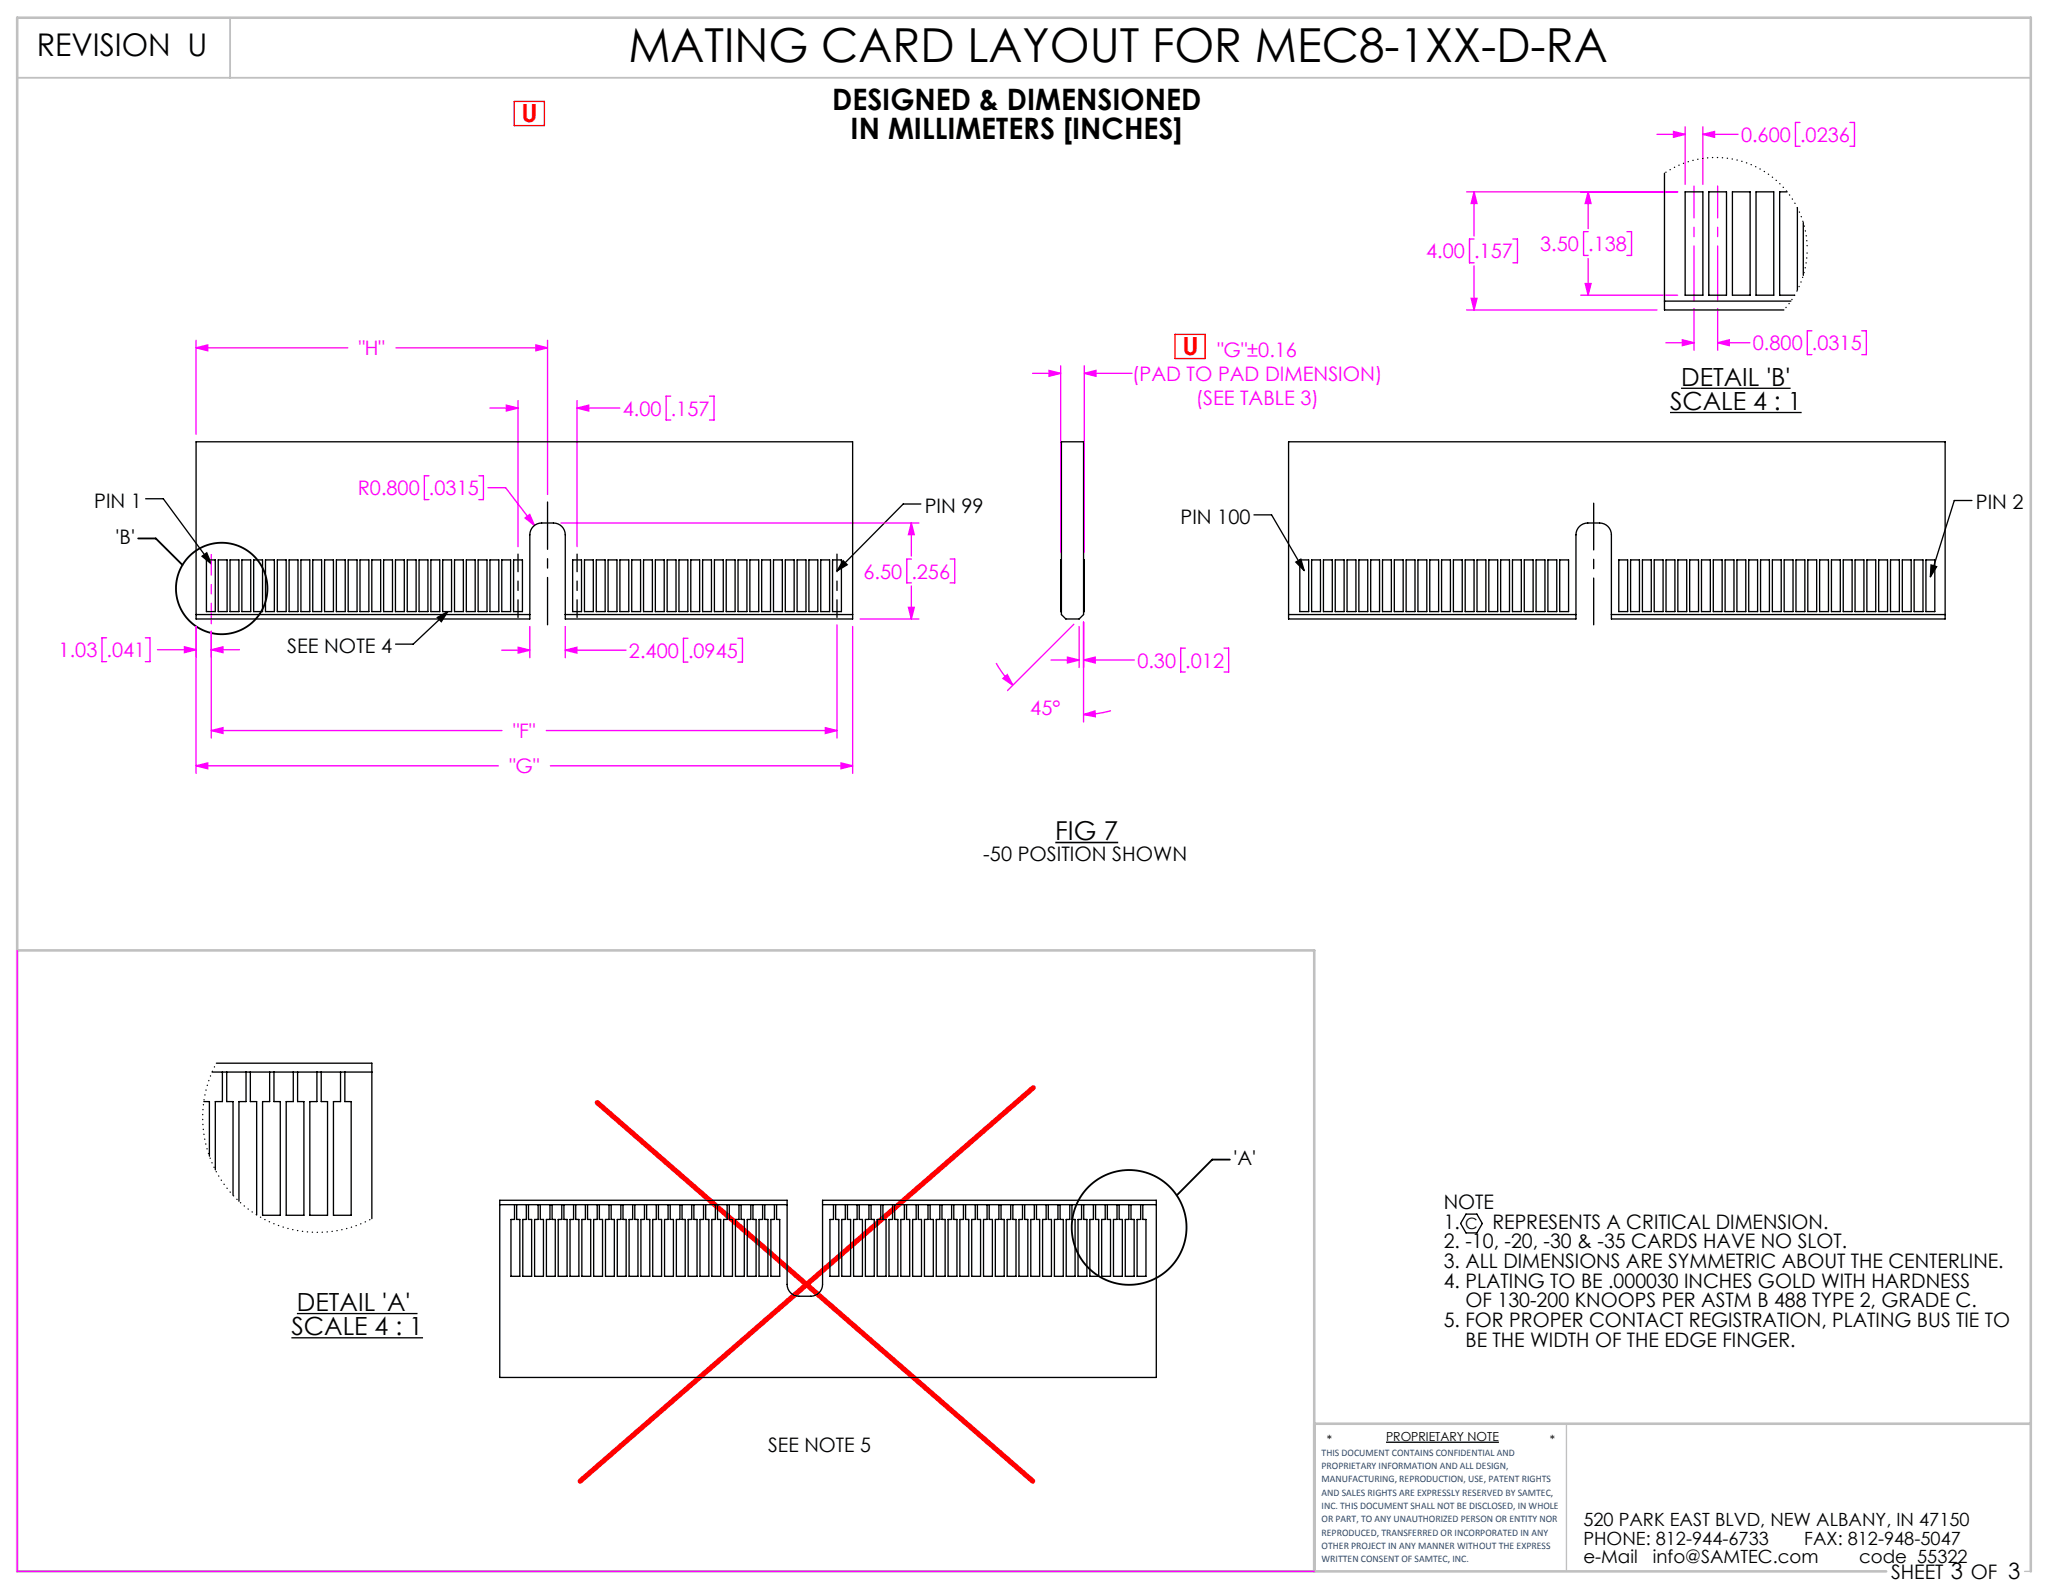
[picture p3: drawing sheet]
<svg xmlns="http://www.w3.org/2000/svg" width="279mm" height="216mm" viewBox="0 0 279 216" stroke-linecap="round" stroke-linejoin="round" font-family="sans-serif">
<g fill="none" stroke="#000" stroke-width=".18">
<path d="M226.2 55.9h17.8M227.7 52.6h14.8M19.7 67.6h2.4l6.5 8.8M27.4 75.3l.6-.4 .6 1.5zM114.2 75.9l.5 .6-1.3 .8zM124.7 68.3h-2.4l-8.9 9M169.8 69.7h2.4l4.4 7.6M175.5 76.1l.7-.4 .4 1.6zM261.5 76.5l.8 .3-.9 1.3zM267.1 67.8h-2.4l-3.3 10.3M59.2 83.6l1.4-.8-.8 1.4zM60.6 82.8l-4.6 4.4h-2.4"/>
<path d="M40.2 177.9h16.3M198.5 164.4h1.5l.8 1.3-.8 1.3h-1.5l-.7-1.3zM39.5 181.2h17.8M187.7 195.3h15.3"/>
</g>
<path d="M275 93.7v26.2M212.2 192.8v20M274.2 212.8h.8" fill="none" stroke="#c0c0c0" stroke-width=".18"/>
<path d="M2.3 10.5h272.7M31.2 2.4v8.1" fill="none" stroke="#c0c0c0" stroke-width=".25"/>
<path d="M2.3 128.7h175.7v84.1M178 192.8h97M255.5 212.8h-253.2v-210.4h272.7v210.4" fill="none" stroke="#c0c0c0" stroke-width=".35"/>
<g fill="none" stroke="#f0f" stroke-width=".18">
<path d="M224.4 18.2h3.8M226.7 17.8l1.5 .4-1.5 .4zM228.2 17.2v7.8M230.6 18.2l1.6-.4v.8zM230.6 17.2v7.8M230.6 18.2h4.8M243.8 16.6h-.6v3.2h.6M250.5 16.6h.7v3.2h-.7M198.6 26h28.6M199.6 26l.4 1.6h-.8zM199.6 32.4h-.6v3.2h.6M199.6 26v6"/>
<path d="M199.6 36v6M204.9 32.4h.6v3.2h-.6M214.1 40h13.1M214.7 38.4h.8l-.4 1.6zM215.1 26l.4 1.6h-.8zM215.1 31.4h-.6v3.2h.6M215.1 26v5M215.1 35v5M220.3 31.4h.7v3.2h-.7M26.6 47.1l1.5-.4v.8zM26.6 46.1v12.7M26.6 47.1h20.5"/>
<path d="M53.6 47.1h20.6M66.3 55.3h3.9M68.6 54.9l1.6 .4-1.6 .4zM70.2 54.3v19.7M72.6 46.7l1.6 .4-1.6 .4zM74.2 46.1v20.9M78.2 55.3l1.5-.4v.8zM78.2 54.3v19.7M78.2 55.3h5.7M90.8 53.7h-.6v3.2h.6M96.1 53.7h.6v3.2h-.6M139.8 50.6h3.9"/>
<path d="M142.1 50.2l1.6 .4-1.6 .4zM143.7 49.6v25.2M146.9 50.6l1.5-.4v.8zM146.9 49.6v25.2M146.9 50.6h6.4M198.6 42h25.8M199.2 40.4h.8l-.4 1.6zM225.6 46.4h3.8M227.9 46l1.5 .4-1.5 .4zM229.4 41.8v5.6M232.6 46.4l1.6-.4v.8zM232.6 41.8v5.6"/>
<path d="M232.6 46.4h4.4M245.4 44.8h-.6v3.2h.6M252.1 44.8h.7v3.2h-.7M58.1 64.4h-.6v3.3h.6M64.8 64.4h.7v3.3h-.7M66.1 66.1h2.4l3.9 5.1M71.1 70.2l.6-.5 .7 1.5zM76 70.8h48.4M123.4 70.8l.4 1.6h-.8zM123.4 75.7h-.6v3.3h.6M123.4 70.8v4.5M123.4 79.4v4.4"/>
<path d="M128.7 75.7h.6v3.3h-.6M14.4 86.4h-.6v3.2h.6M19.7 86.4h.6v3.2h-.6M21.3 88h5.3M25 87.6l1.6 .4-1.6 .4zM26.6 84.9v19.8M28.6 85.5v14.5M28.6 88h3.8M28.6 99h39.4M28.6 88l1.6-.4v.8zM28.6 99l1.6-.4v.7zM67.9 88.1h3.9"/>
<path d="M70.2 87.7l1.6 .4-1.6 .4zM71.8 84.9v4.2M74 99h39.4M76.6 88.1l1.5-.4v.8zM76.6 84.9v4.2M76.6 88.1h8.2M93.2 86.5h-.6v3.2h.6M99.9 86.5h.7v3.2h-.7M111.8 98.6l1.6 .4-1.6 .3zM113.4 84.6v15.4M115.5 84.9v19.8M116.5 83.8h7.9"/>
<path d="M123 82.3h.8l-.4 1.5zM134.9 89.8a13.6 13.6 0 0 0 2.3 3M135.8 91.9l.6-.5 .8 1.4zM142.3 89.4h3.9M144.6 89l1.6 .4-1.6 .4zM145.4 84.6l-8.9 8.9M146.2 84.9v5.5M146.8 89.4l1.5-.4v.8zM146.8 96.8l1.5-.5v.8zM146.8 84.3v13.5M146.8 89.4h6.8M150.5 96.3a13.5 13.5 0 0 1-3.7 .5"/>
<path d="M160.5 87.8h-.6v3.2h.6M165.8 87.8h.6v3.2h-.6M26.6 103.7l1.5-.4v.8zM26.6 103.7h40.9M74.5 103.7h41M113.9 103.3l1.6 .4-1.6 .4zM2.3 128.7v84.1h175.7"/>
</g>
<path d="M142.9 114.1h8.5" fill="none" stroke="#000" stroke-width=".21"/>
<g fill="none" stroke="#000" stroke-width=".25">
<path d="M18.7 72.9h2.4l3.6 3.6M166.6 157.1h-2.4l-4.8 4.8"/>
<circle cx="30" cy="79.7" r="6.2"/>
<circle cx="152.9" cy="166.2" r="7.8"/>
</g>
<path d="M70.2 83.6v-8.5M78.2 83.6v-8.5M113.4 83.6v-8.5" fill="none" stroke="#000" stroke-width=".18" stroke-dasharray="15.2 1.3 1.3 1.3" stroke-dashoffset="12.9"/>
<path d="M74.2 68v16.6" fill="none" stroke="#000" stroke-width=".18" stroke-dasharray="15.2 1.3 1.3 1.3" stroke-dashoffset="8.8"/>
<path d="M215.8 84.6v-16.4" fill="none" stroke="#000" stroke-width=".18" stroke-dasharray="15.2 1.3 1.3 1.3" stroke-dashoffset="8.9"/>
<path d="M229.4 40.8v-15.6M232.6 40.8v-15.6" fill="none" stroke="#f0f" stroke-width=".18" stroke-dasharray="15.2 1.3 1.3 1.3" stroke-dashoffset="7.8"/>
<path d="M69.6 13.7h4.1v3.3h-4.1zM159.1 45.3h4.1v3.3h-4.1z" fill="none" stroke="#f00" stroke-width=".18"/>
<path d="M80.9 149.3l59 51.3M139.9 147.3l-61.3 53.3" fill="none" stroke="#f00" stroke-width=".7"/>
<path d="M28.6 75.1v9.4" fill="none" stroke="#f0f" stroke-width=".18" stroke-dasharray="15.2 1.3 1.3 1.3" stroke-dashoffset="12.5"/>
<path d="M27.4 75.3l.6-.4 .6 1.5zM114.2 75.9l.5 .6-1.3 .8zM59.2 83.6l1.4-.8-.8 1.4zM261.5 76.5l.8 .3-.9 1.3zM175.5 76.1l.7-.4 .4 1.6z" fill="#000"/>
<g fill="#f0f">
<path d="M25 87.6l1.6 .4-1.6 .4zM28.6 88l1.6-.4v.8zM28.6 99l1.6-.4v.7zM111.8 98.6l1.6 .4-1.6 .3z"/>
<path d="M26.6 103.7l1.5-.4v.8zM113.9 103.3l1.6 .4-1.6 .4zM68.6 54.9l1.6 .4-1.6 .4zM78.2 55.3l1.5-.4v.8zM26.6 47.1l1.5-.4v.8zM72.6 46.7l1.6 .4-1.6 .4zM70.2 87.7l1.6 .4-1.6 .4zM76.6 88.1l1.5-.4v.8zM123.4 70.8l.4 1.6h-.8zM123 82.3h.8l-.4 1.5zM71.1 70.2l1.3 1-.7-1.5zM142.1 50.2l1.6 .4-1.6 .4zM146.9 50.6l1.5-.4v.8zM144.6 89l1.6 .4-1.6 .4zM146.8 89.4l1.5-.4v.8zM135.8 91.9l.6-.5 .8 1.4zM146.8 96.8l1.5-.5v.8zM199.6 26l.4 1.6h-.8zM199.2 40.4h.8l-.4 1.6zM215.1 26l.4 1.6h-.8zM214.7 38.4h.8l-.4 1.6zM227.9 46l1.5 .4-1.5 .4zM232.6 46.4l1.6-.4v.8zM230.6 18.2l1.6-.4v.8zM226.7 17.8l1.5 .4-1.5 .4z"/>
</g>
<g fill="none" stroke="#000" stroke-width=".18">
<path d="M225.4 23.5v18.5h16.2M228.2 26h2.4v14h-2.4zM231.4 26h2.4v14h-2.4zM234.6 26h2.4v14h-2.4zM237.8 26h2.4v14h-2.4zM242 26h-1v14h2.1M243.4 28.1v11.2M244.2 30.1v7.2M26.6 59.8h88.9v24h-38.9v-11.4a1.6 1.6 0 0 0-1.6-1.6h-1.6a1.6 1.6 0 0 0-1.6 1.6v11.4h-45.2zM143.8 59.8h3v23.4l-.6 .6h-1.8l-.6-.6zM174.5 59.8h88.9v24h-45.2v-11.4a1.6 1.6 0 0 0-1.6-1.6h-1.6a1.6 1.6 0 0 0-1.6 1.6v11.4h-38.9zM225.4 40.8h17.1"/>
<path d="M28 75.8h1.2v7h-1.2zM29.6 75.8h1.2v7h-1.2zM31.2 75.8h1.2v7h-1.2zM32.8 75.8h1.2v7h-1.2zM34.4 75.8h1.2v7h-1.2zM36 75.8h1.2v7h-1.2zM37.6 75.8h1.2v7h-1.2zM39.2 75.8h1.2v7h-1.2zM40.8 75.8h1.2v7h-1.2zM42.4 75.8h1.2v7h-1.2zM44 75.8h1.2v7h-1.2zM45.6 75.8h1.2v7h-1.2z"/>
<path d="M47.2 75.8h1.2v7h-1.2zM48.8 75.8h1.2v7h-1.2zM50.4 75.8h1.2v7h-1.2zM52 75.8h1.2v7h-1.2zM53.6 75.8h1.2v7h-1.2zM55.2 75.8h1.2v7h-1.2zM56.8 75.8h1.2v7h-1.2zM58.4 75.8h1.2v7h-1.2zM60 75.8h1.2v7h-1.2zM61.6 75.8h1.2v7h-1.2zM63.2 75.8h1.2v7h-1.2zM64.8 75.8h1.2v7h-1.2z"/>
<path d="M66.4 75.8h1.2v7h-1.2zM68 75.8h1.2v7h-1.2zM69.6 75.8h1.2v7h-1.2zM77.6 75.8h1.2v7h-1.2zM79.2 75.8h1.2v7h-1.2zM80.8 75.8h1.2v7h-1.2zM82.4 75.8h1.2v7h-1.2zM84 75.8h1.2v7h-1.2zM85.6 75.8h1.2v7h-1.2zM87.2 75.8h1.2v7h-1.2zM88.8 75.8h1.2v7h-1.2zM90.4 75.8h1.2v7h-1.2z"/>
<path d="M92 75.8h1.2v7h-1.2zM93.6 75.8h1.2v7h-1.2zM95.2 75.8h1.2v7h-1.2zM96.8 75.8h1.2v7h-1.2zM98.4 75.8h1.2v7h-1.2zM100 75.8h1.2v7h-1.2zM101.6 75.8h1.2v7h-1.2zM103.2 75.8h1.2v7h-1.2zM104.8 75.8h1.2v7h-1.2zM106.4 75.8h1.2v7h-1.2zM108 75.8h1.2v7h-1.2zM109.6 75.8h1.2v7h-1.2z"/>
<path d="M111.2 75.8h1.2v7h-1.2zM112.8 75.8h1.2v7h-1.2zM143.8 75.8h-.1v7h.1M146.8 75.8h.1v7h-.1M176 75.8h1.2v7h-1.2zM177.6 75.8h1.2v7h-1.2zM179.2 75.8h1.2v7h-1.2zM180.8 75.8h1.2v7h-1.2zM182.4 75.8h1.2v7h-1.2zM184 75.8h1.2v7h-1.2zM185.6 75.8h1.2v7h-1.2zM187.2 75.8h1.2v7h-1.2z"/>
<path d="M188.8 75.8h1.2v7h-1.2zM190.4 75.8h1.2v7h-1.2zM192 75.8h1.2v7h-1.2zM193.6 75.8h1.2v7h-1.2zM195.2 75.8h1.2v7h-1.2zM196.8 75.8h1.2v7h-1.2zM198.4 75.8h1.2v7h-1.2zM200 75.8h1.2v7h-1.2zM201.6 75.8h1.2v7h-1.2zM203.2 75.8h1.2v7h-1.2zM204.8 75.8h1.2v7h-1.2zM206.4 75.8h1.2v7h-1.2z"/>
<path d="M208 75.8h1.2v7h-1.2zM209.6 75.8h1.2v7h-1.2zM211.2 75.8h1.2v7h-1.2zM219.2 75.8h1.2v7h-1.2zM220.8 75.8h1.2v7h-1.2zM222.4 75.8h1.2v7h-1.2zM224 75.8h1.2v7h-1.2zM225.6 75.8h1.2v7h-1.2zM227.2 75.8h1.2v7h-1.2zM228.8 75.8h1.2v7h-1.2zM230.4 75.8h1.2v7h-1.2zM232 75.8h1.2v7h-1.2z"/>
<path d="M233.6 75.8h1.2v7h-1.2zM235.2 75.8h1.2v7h-1.2zM236.8 75.8h1.2v7h-1.2zM238.4 75.8h1.2v7h-1.2zM240 75.8h1.2v7h-1.2zM241.6 75.8h1.2v7h-1.2zM243.2 75.8h1.2v7h-1.2zM244.8 75.8h1.2v7h-1.2zM246.4 75.8h1.2v7h-1.2zM248 75.8h1.2v7h-1.2zM249.6 75.8h1.2v7h-1.2zM251.2 75.8h1.2v7h-1.2z"/>
<path d="M252.8 75.8h1.2v7h-1.2zM254.4 75.8h1.2v7h-1.2zM256 75.8h1.2v7h-1.2zM257.6 75.8h1.2v7h-1.2zM259.2 75.8h1.2v7h-1.2zM260.8 75.8h1.2v7h-1.2zM26.6 83.2h45.2M76.6 83.2h38.9M174.5 83.2h38.9M218.2 83.2h45.2M27.6 149.2h.8v7.4M28.7 145.2h21.7"/>
<path d="M29.3 144h21.1v21.1M30.1 145.2v4h-.9v9.2M30.7 145.2v4h.9v12.7M33.3 145.2v4h-.9v13.5M33.9 145.2v4h.9v15.3M36.5 145.2v4h-.9v15.4h2.4v-15.4h-.9v-4M39.7 145.2v4h-.9v15.4h2.4v-15.4h-.9v-4M42.9 145.2v4h-.9v15.4h2.4v-15.4h-.9v-4M46.1 145.2v4h-.9v15.4h2.4v-15.4h-.9v-4M67.7 162.6h38.9v11.4a1.6 1.6 0 0 0 1.6 1.6h1.6a1.6 1.6 0 0 0 1.6-1.6v-11.4h45.2v24h-88.9zM67.7 163.2h38.9M69.7 163.2v2h-.5v7.7h1.2v-7.7h-.4v-2"/>
<path d="M71.3 163.2v2h-.5v7.7h1.2v-7.7h-.4v-2M72.9 163.2v2h-.5v7.7h1.2v-7.7h-.4v-2M74.5 163.2v2h-.5v7.7h1.2v-7.7h-.4v-2M76.1 163.2v2h-.5v7.7h1.2v-7.7h-.4v-2M77.7 163.2v2h-.5v7.7h1.2v-7.7h-.4v-2M79.3 163.2v2h-.5v7.7h1.2v-7.7h-.4v-2M80.9 163.2v2h-.5v7.7h1.2v-7.7h-.4v-2M82.5 163.2v2h-.5v7.7h1.2v-7.7h-.4v-2M84.1 163.2v2h-.5v7.7h1.2v-7.7h-.4v-2M85.7 163.2v2h-.5v7.7h1.2v-7.7h-.4v-2M87.3 163.2v2h-.5v7.7h1.2v-7.7h-.4v-2M88.9 163.2v2h-.5v7.7h1.2v-7.7h-.4v-2"/>
<path d="M90.5 163.2v2h-.5v7.7h1.2v-7.7h-.4v-2M92.1 163.2v2h-.5v7.7h1.2v-7.7h-.4v-2M93.7 163.2v2h-.5v7.7h1.2v-7.7h-.4v-2M95.3 163.2v2h-.5v7.7h1.2v-7.7h-.4v-2M96.9 163.2v2h-.5v7.7h1.2v-7.7h-.4v-2M98.5 163.2v2h-.5v7.7h1.2v-7.7h-.4v-2M100.1 163.2v2h-.5v7.7h1.2v-7.7h-.4v-2M101.7 163.2v2h-.5v7.7h1.2v-7.7h-.4v-2M103.3 163.2v2h-.5v7.7h1.2v-7.7h-.4v-2M104.9 163.2v2h-.5v7.7h1.2v-7.7h-.4v-2M111.4 163.2h45.2M112.9 163.2v2h-.5v7.7h1.2v-7.7h-.4v-2"/>
<path d="M114.5 163.2v2h-.5v7.7h1.2v-7.7h-.4v-2M116.1 163.2v2h-.5v7.7h1.2v-7.7h-.4v-2M117.7 163.2v2h-.5v7.7h1.2v-7.7h-.4v-2M119.3 163.2v2h-.5v7.7h1.2v-7.7h-.4v-2M120.9 163.2v2h-.5v7.7h1.2v-7.7h-.4v-2M122.5 163.2v2h-.5v7.7h1.2v-7.7h-.4v-2M124.1 163.2v2h-.5v7.7h1.2v-7.7h-.4v-2M125.7 163.2v2h-.5v7.7h1.2v-7.7h-.4v-2M127.3 163.2v2h-.5v7.7h1.2v-7.7h-.4v-2M128.9 163.2v2h-.5v7.7h1.2v-7.7h-.4v-2M130.5 163.2v2h-.5v7.7h1.2v-7.7h-.4v-2M132.1 163.2v2h-.5v7.7h1.2v-7.7h-.4v-2"/>
<path d="M133.7 163.2v2h-.5v7.7h1.2v-7.7h-.4v-2M135.3 163.2v2h-.5v7.7h1.2v-7.7h-.4v-2M136.9 163.2v2h-.5v7.7h1.2v-7.7h-.4v-2M138.5 163.2v2h-.5v7.7h1.2v-7.7h-.4v-2M140.1 163.2v2h-.5v7.7h1.2v-7.7h-.4v-2M141.7 163.2v2h-.5v7.7h1.2v-7.7h-.4v-2M143.3 163.2v2h-.5v7.7h1.2v-7.7h-.4v-2M144.9 163.2v2h-.5v7.7h1.2v-7.7h-.4v-2M146.5 163.2v2h-.5v7.7h1.2v-7.7h-.4v-2M148.1 163.2v2h-.5v7.7h1.2v-7.7h-.4v-2M149.7 163.2v2h-.5v7.7h1.2v-7.7h-.4v-2M151.3 163.2v2h-.5v7.7h1.2v-7.7h-.4v-2"/>
<path d="M152.9 163.2v2h-.5v7.7h1.2v-7.7h-.4v-2M154.5 163.2v2h-.5v7.7h1.2v-7.7h-.4v-2"/>
</g>
<path d="M29.3 144l-1 2.2-.6 2.5-.2 2.4 .1 2.5 .6 2.5 .9 2.2 1.3 2.2 1.6 1.8 1.8 1.6 2.2 1.3 2.3 1 2.5 .6 2.5 .1 2.4-.2 2.4-.6 2.3-1" fill="none" stroke="#000" stroke-width=".18" stroke-dasharray="0 .6" stroke-dashoffset=".1"/>
<path d="M244.8 33.7l-.2-1.7-.3-1.6-.6-1.6-.7-1.4-.9-1.4-1.2-1.3-1.3-1-1.4-.9-1.6-.7-1.6-.5-1.7-.2h-1.7l-1.6 .2-1.7 .4-1.5 .7-1.4 .8M241.6 42l1.3-1.8 1-2.1 .7-2.2 .2-2.2" fill="none" stroke="#000" stroke-width=".18" stroke-dasharray="0 .6" stroke-dashoffset=".2"/>
<text font-size="6.3" x="85.1" y="8.4">MATING CARD LAYOUT FOR MEC8-1XX-D-RA</text>
<text font-size="4.2" x="5" y="7.6">REVISION U</text>
<g font-size="4">
<text x="112.7" y="15">DESIGNED &amp; DIMENSIONED</text>
<text x="115.2" y="18.8">IN MILLIMETERS [INCHES]</text>
</g>
<text font-size="3.5" x="142.9" y="113.7">FIG 7</text>
<g font-size="3.4" fill="#f00">
<text x="70.6" y="16.5">U</text>
<text x="160.1" y="48.1">U</text>
</g>
<g font-size="3.4">
<text x="227.7" y="52.2">DETAIL 'B'</text>
<text x="226.2" y="55.5">SCALE 4 : 1</text>
<text x="40.2" y="177.6">DETAIL 'A'</text>
<text x="39.5" y="180.8">SCALE 4 : 1</text>
</g>
<g font-size="2.7" fill="#f0f">
<text x="235.8" y="19.2">0.600</text>
<text x="243.8" y="19.2">.0236</text>
<text x="193.1" y="35">4.00</text>
<text x="199.6" y="35">.157</text>
<text x="208.6" y="34">3.50</text>
<text x="215.1" y="34">.138</text>
<text x="237.4" y="47.4">0.800</text>
<text x="245.4" y="47.4">.0315</text>
<text x="48.6" y="48.1">&quot;H&quot;</text>
<text x="153.3" y="51.6">(PAD TO PAD DIMENSION)</text>
<text x="164.9" y="48.4">&quot;G&quot;±0.16</text>
<text x="84.3" y="56.3">4.00</text>
<text x="90.8" y="56.3">.157</text>
<text x="161.9" y="54.8">(SEE TABLE 3)</text>
<text x="48.5" y="67.1">R0.800</text>
<text x="58.1" y="67.1">.0315</text>
<text x="116.9" y="78.4">6.50</text>
<text x="123.4" y="78.4">.256</text>
<text x="7.9" y="89">1.03</text>
<text x="14.4" y="89">.041</text>
<text x="85.2" y="89.1">2.400</text>
<text x="93.2" y="89.1">.0945</text>
<text x="154" y="90.4">0.30</text>
<text x="160.5" y="90.4">.012</text>
<text x="69.5" y="100">&quot;F&quot;</text>
<text x="139.5" y="96.8">45°</text>
<text x="69" y="104.8">&quot;G&quot;</text>
</g>
<g font-size="2.7">
<text x="12.8" y="68.8">PIN 1</text>
<text x="125.2" y="69.5">PIN 99</text>
<text x="159.9" y="70.9">PIN 100</text>
<text x="267.6" y="69">PIN 2</text>
<text x="15.7" y="73.7">'B'</text>
<text x="38.9" y="88.5">SEE NOTE 4</text>
<text x="133.2" y="116.6">-50 POSITION SHOWN</text>
<text x="167.1" y="157.8">'A'</text>
<text x="195.5" y="163.7">NOTE</text>
<text x="195.5" y="166.4">1.</text>
<text x="202.1" y="166.4">REPRESENTS A CRITICAL DIMENSION.</text>
<text x="195.5" y="169.1">2. -10, -20, -30 &amp; -35 CARDS HAVE NO SLOT.</text>
<text x="195.5" y="171.7">3. ALL DIMENSIONS ARE SYMMETRIC ABOUT THE CENTERLINE.</text>
<text x="195.5" y="174.4">4. PLATING TO BE .000030 INCHES GOLD WITH HARDNESS</text>
<text x="195.5" y="179.7">5. FOR PROPER CONTACT REGISTRATION, PLATING BUS TIE TO</text>
<text x="198.5" y="177.1">OF 130-200 KNOOPS PER ASTM B 488 TYPE 2, GRADE C.</text>
<text x="198.5" y="182.4">BE THE WIDTH OF THE EDGE FINGER.</text>
<text x="104" y="196.7">SEE NOTE 5</text>
<text x="256.1" y="213.9">SHEET 3 OF 3</text>
</g>
<g font-size="2.5">
<text x="214.4" y="206.7">520 PARK EAST BLVD, NEW ALBANY, IN 47150</text>
<text x="214.4" y="209.2">PHONE: 812-944-6733</text>
<text x="244.4" y="209.2">FAX: 812-948-5047</text>
<text x="214.4" y="211.7">e-Mail</text>
<text x="223.9" y="211.7">info@SAMTEC.com</text>
<text x="251.8" y="211.7">code 55322</text>
</g>
<text font-size="2.1" x="198.5" y="166.5">C</text>
<g font-size="1.7">
<text x="179.7" y="195.6">*</text>
<text x="187.7" y="195.2">PROPRIETARY NOTE</text>
<text x="209.9" y="195.6">*</text>
</g>
<g font-size="1.4" fill="#1f497d">
<text x="179" y="197.2">THIS DOCUMENT CONTAINS CONFIDENTIAL AND</text>
<text x="179" y="199">PROPRIETARY INFORMATION AND ALL DESIGN,</text>
<text x="179" y="200.8">MANUFACTURING, REPRODUCTION, USE, PATENT RIGHTS</text>
<text x="179" y="202.6">AND SALES RIGHTS ARE EXPRESSLY RESERVED BY SAMTEC,</text>
<text x="179" y="204.4">INC. THIS DOCUMENT SHALL NOT BE DISCLOSED, IN WHOLE</text>
<text x="179" y="206.2">OR PART, TO ANY UNAUTHORIZED PERSON OR ENTITY NOR</text>
<text x="179" y="208">REPRODUCED, TRANSFERRED OR INCORPORATED IN ANY</text>
<text x="179" y="209.8">OTHER PROJECT IN ANY MANNER WITHOUT THE EXPRESS</text>
<text x="179" y="211.6">WRITTEN CONSENT OF SAMTEC, INC.</text>
</g>
</svg>
